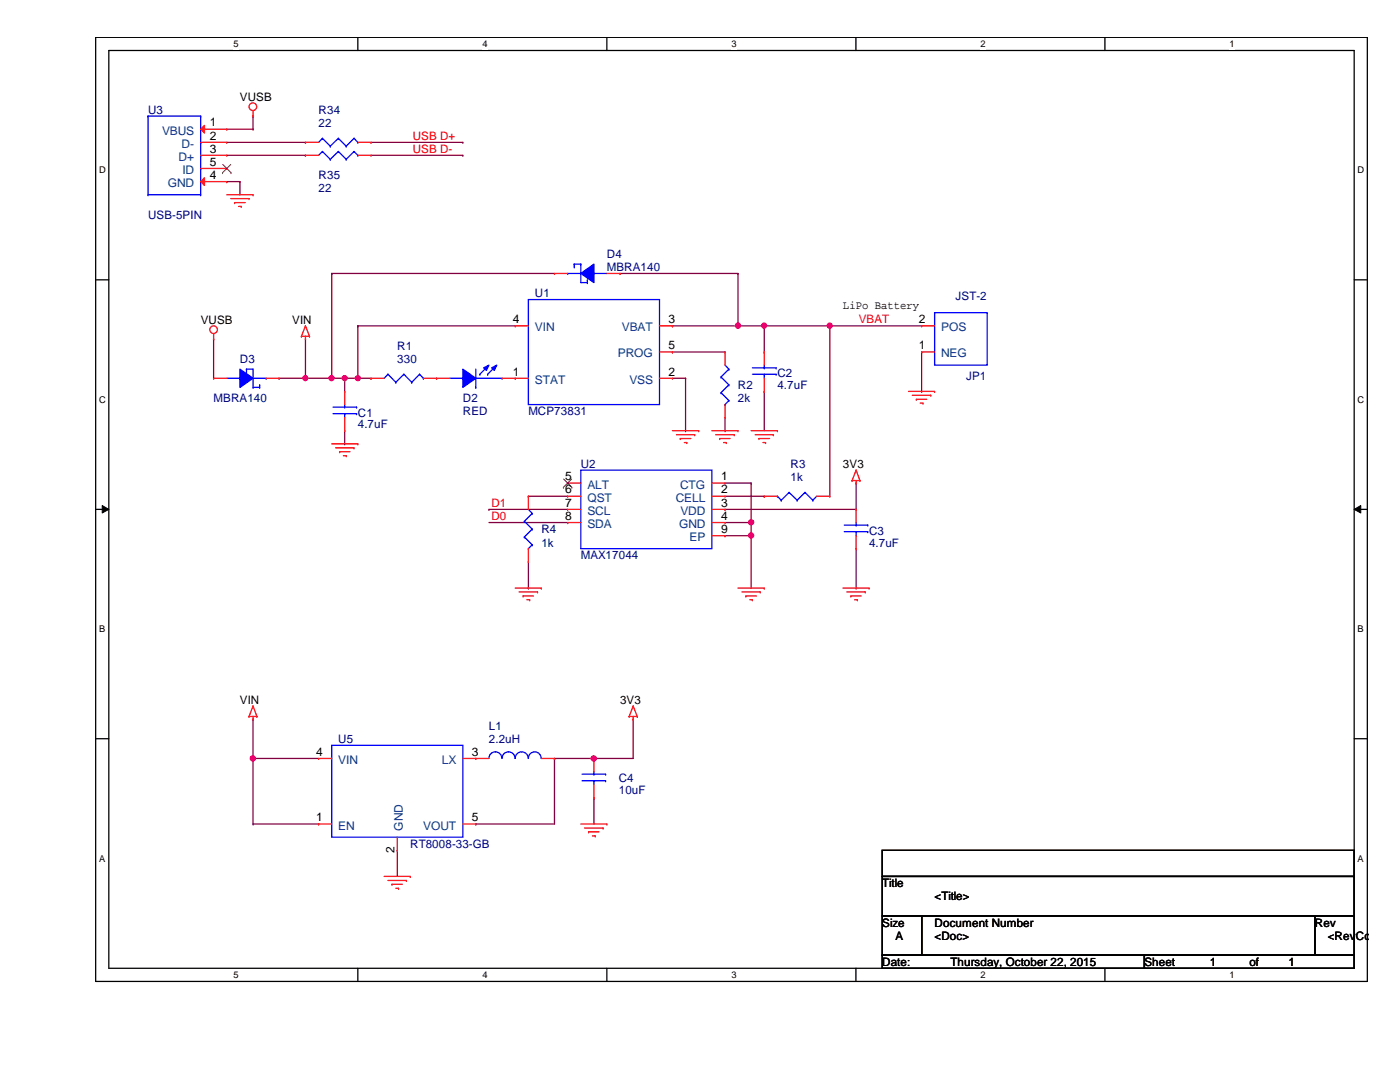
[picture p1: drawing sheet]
<svg xmlns="http://www.w3.org/2000/svg" width="279mm" height="216mm" viewBox="0 0 279 216" stroke-linecap="round" stroke-linejoin="round" font-family="sans-serif">
<path d="M19.1 7.5h253.8v188.3h-253.8zM21.7 10.1h248.6v183.1h-248.6z" fill="none" stroke="#000" stroke-width=".25"/>
<g fill="#fff">
<path d="M46.6 7.7h1v2.1h-1z"/>
<path d="M46.6 193.5h1v2.1h-1z"/>
</g>
<path d="M71.4 7.5v2.6M71.4 193.2v2.6" fill="none" stroke="#000" stroke-width=".25"/>
<g fill="#fff">
<path d="M96.3 7.7h1v2.1h-1z"/>
<path d="M96.3 193.5h1v2.1h-1z"/>
</g>
<path d="M121.1 7.5v2.6M121.1 193.2v2.6" fill="none" stroke="#000" stroke-width=".25"/>
<g fill="#fff">
<path d="M146 7.7h1v2.1h-1z"/>
<path d="M146 193.5h1v2.1h-1z"/>
</g>
<path d="M170.8 7.5v2.6M170.8 193.2v2.6" fill="none" stroke="#000" stroke-width=".25"/>
<g fill="#fff">
<path d="M195.7 7.7h1v2.1h-1z"/>
<path d="M195.7 193.5h1v2.1h-1z"/>
</g>
<path d="M220.5 7.5v2.6M220.5 193.2v2.6" fill="none" stroke="#000" stroke-width=".25"/>
<g fill="#fff">
<path d="M245.4 7.7h1v2.1h-1z"/>
<path d="M245.4 193.5h1v2.1h-1z"/>
<path d="M19.8 32.9h1.3v2.1h-1.3z"/>
<path d="M270.9 32.9h1.3v2.1h-1.3z"/>
<path d="M19.8 78.7h1.3v2.1h-1.3z"/>
<path d="M270.9 78.7h1.3v2.1h-1.3z"/>
</g>
<path d="M19.1 55.8h2.6M270.3 55.8h2.6" fill="none" stroke="#000" stroke-width=".25"/>
<g fill="#fff">
<path d="M19.8 124.5h1.2v2.1h-1.2z"/>
<path d="M270.9 124.5h1.3v2.1h-1.3z"/>
</g>
<path d="M19.1 101.6h2.6M270.3 101.6h2.6" fill="none" stroke="#000" stroke-width=".25"/>
<path d="M20.4 100.9l1.3 .7-1.3 .8zM270.3 101.6l1.3-.7v1.5z" fill="#000"/>
<path d="M20.4 100.9l1.3 .7-1.3 .8zM270.3 101.6l1.3-.7v1.5z" fill="none" stroke="#000" stroke-width=".2"/>
<g fill="#fff">
<path d="M19.8 170.3h1.2v2h-1.2z"/>
<path d="M270.9 170.3h1.3v2h-1.3z"/>
</g>
<path d="M19.1 147.4h2.6M270.3 147.4h2.6" fill="none" stroke="#000" stroke-width=".25"/>
<path d="M55.7 75.5h.1M55.7 75.5h5.3M68.8 75.5h.1M68.8 75.5h2.6M68.8 75.5v2.6" fill="none" stroke="#800040" stroke-width=".25"/>
<circle cx="68.8" cy="75.5" r=".5" fill="#f0f"/>
<circle cx="68.8" cy="75.5" r=".5" fill="none" stroke="#f0f" stroke-width=".25"/>
<path d="M71.4 65h.1M71.4 65v10.5h2.6M74 75.5h.1" fill="none" stroke="#800040" stroke-width=".25"/>
<circle cx="71.4" cy="75.5" r=".5" fill="#f0f"/>
<circle cx="71.4" cy="75.5" r=".5" fill="none" stroke="#f0f" stroke-width=".25"/>
<path d="M66.2 54.6h.1M66.2 54.6h44.5M66.2 54.6v20.9M71.4 65h.1M71.4 65h31.4" fill="none" stroke="#800040" stroke-width=".25"/>
<circle cx="66.2" cy="75.5" r=".5" fill="#f0f"/>
<circle cx="66.2" cy="75.5" r=".5" fill="none" stroke="#f0f" stroke-width=".25"/>
<path d="M123.7 54.6h.1M123.7 54.6h23.6M147.3 54.6h.1M147.3 54.6v10.4M66.2 75.5h.1M66.2 75.5h2.6M134.2 65h.1M134.2 65h18.3M147.3 65h.1" fill="none" stroke="#800040" stroke-width=".25"/>
<circle cx="152.5" cy="65" r=".5" fill="#f0f"/>
<circle cx="152.5" cy="65" r=".5" fill="none" stroke="#f0f" stroke-width=".25"/>
<circle cx="147.3" cy="65" r=".51" fill="#f0f"/>
<circle cx="147.3" cy="65" r=".51" fill="none" stroke="#f0f" stroke-width=".25"/>
<g fill="none" stroke="#800040" stroke-width=".25">
<path d="M61 75.5h.1M61 67.6v7.9M134.2 70.2h.1M134.2 70.2h10.5M134.2 75.5h2.6M136.8 75.5h.1M136.8 75.5v10.4M152.5 78.1h.1M152.5 70.2h.1M152.5 78.1v7.8M165.6 65h.1M165.6 65h-13.1v5.2"/>
<path d="M136.8 85.9h.1"/>
</g>
<circle cx="60.9" cy="75.5" r=".49" fill="#f0f"/>
<circle cx="60.9" cy="75.5" r=".49" fill="none" stroke="#f0f" stroke-width=".25"/>
<path d="M61 75.5h5.2M66.2 75.5h.1M165.6 65h.1M165.6 65v34" fill="none" stroke="#800040" stroke-width=".25"/>
<circle cx="165.6" cy="65" r=".5" fill="#f0f"/>
<circle cx="165.6" cy="65" r=".5" fill="none" stroke="#f0f" stroke-width=".25"/>
<g fill="none" stroke="#800040" stroke-width=".25">
<path d="M165.6 65h.1M165.6 65h18.3M144.7 96.4h5.2M149.9 96.4h.1M149.9 96.4v7.9M170.9 96.4h.1M170.9 96.4v5.2h-26.2M144.7 101.6h.1M144.7 106.9h.1M144.7 106.9h5.2M149.9 104.3h.1M170.9 117.3h.1"/>
<path d="M170.9 109.5v7.8"/>
</g>
<circle cx="149.9" cy="106.8" r=".51" fill="#f0f"/>
<circle cx="149.9" cy="106.8" r=".51" fill="none" stroke="#f0f" stroke-width=".25"/>
<path d="M144.7 104.3h5.2M149.9 104.3h.1" fill="none" stroke="#800040" stroke-width=".25"/>
<circle cx="149.9" cy="104.2" r=".51" fill="#f0f"/>
<circle cx="149.9" cy="104.2" r=".51" fill="none" stroke="#f0f" stroke-width=".25"/>
<g fill="none" stroke="#800040" stroke-width=".25">
<path d="M42.6 67.6h.1M42.6 67.6v7.9M68.8 88.6h.1M68.8 85.9v2.7M105.5 99h.1M105.5 99h7.8M144.7 85.9h.1M144.7 99h7.8M144.7 83.3v2.6M152.5 99h.1M97.6 101.6h.1M97.6 104.3h15.7"/>
<path d="M97.6 101.6h15.7M105.5 117.3h.1M105.5 112.1v5.2M113.3 104.3h.1M149.9 106.9h.1M149.9 104.3v13M50.5 143.5h.1M50.5 143.5v7.8"/>
</g>
<circle cx="50.5" cy="151.3" r=".51" fill="#f0f"/>
<circle cx="50.5" cy="151.3" r=".51" fill="none" stroke="#f0f" stroke-width=".25"/>
<path d="M50.5 151.3h.1M50.5 151.3h13.1M50.5 151.3v13.1M110.7 151.3h.1M110.7 151.3h7.8M110.7 151.3v13.1h-15.7M79.3 169.7h.1M79.3 169.7v5.2M95 164.4h.1" fill="none" stroke="#800040" stroke-width=".25"/>
<circle cx="118.5" cy="151.3" r=".51" fill="#f0f"/>
<circle cx="118.5" cy="151.3" r=".51" fill="none" stroke="#f0f" stroke-width=".25"/>
<g fill="none" stroke="#800040" stroke-width=".25">
<path d="M45.3 36.2h.1M45.3 25.8h5.2M45.3 36.2h2.6M45.3 28.4h15.7M45.3 31h15.7M47.9 36.2h.1M47.9 36.2v2.7M50.5 23.2h.1M50.5 25.8h.1M50.5 23.2v2.6M61 28.4h.1M61 31h.1"/>
<path d="M74 28.4h18.4M74 31h18.4M92.4 28.4h.1M92.4 31h.1M183.9 78.1h.1M183.9 70.2v7.9M118.5 151.3h.1M118.5 159.2h.1M118.5 159.2v5.2M126.4 143.5h.1M126.4 143.5v7.8h-7.9M50.5 164.4h.1"/>
<path d="M50.5 164.4h13.1"/>
</g>
<g fill="none" stroke="#f00" stroke-width=".25">
<path d="M45.3 38.9h5.2M46.1 39.6h3.6M49.7 39.6h.1M50.5 23.2h.1M50.5 38.9h.1M50.5 22.1v1.1M46.8 40.4h.1M46.8 40.4h2.1M47.6 41.2h.5M48.1 41.2h.1M42.6 67.6h.1M42.6 66.6v1"/>
<path d="M60.2 67.1h.1M60.2 67.1h1.6M61 67.6h.1M61 65h.1M61 67.1v.5M61 65l-.8 2.1M61 65l.8 2.1M61.8 67.1h.1M181.3 78.1h5.2M182.1 78.9h3.7M182.9 79.7h.1M182.9 79.7h2.1"/>
<path d="M183.9 70.2h.1M183.9 65h.1M183.9 70.2h2.6M183.9 65h2.6M185.8 78.9h.1M186.5 78.1h.1M66.2 88.6h5.2M67 89.4h3.7M67.8 90.1h.1M67.8 90.1h2.1M68.5 90.9h.6M69.1 90.9h.1"/>
<path d="M70.7 89.4h.1M71.4 88.6h.1M113.3 96.4h.1M113.3 99h.1M113.3 99h2.6M113.3 96.4h2.6M134.2 85.9h5.2M135 86.7h3.6M135.8 87.5h.1M135.8 87.5h2.1M136.6 88.3h.5M137.1 88.3h.1"/>
<path d="M138.6 86.7h.1M139.4 85.9h.1M142.1 85.9h5.2M142.1 99h2.6M142.1 96.4h2.6M142.8 86.7h3.7M143.6 87.5h.1M143.6 87.5h2.1M144.4 88.3h.5M144.7 96.4h.1M144.7 99h.1M144.9 88.3h.1"/>
<path d="M146.5 86.7h.1M147.3 85.9h.1M149.9 85.9h5.3M150.7 86.7h3.6M151.5 87.5h.1M151.5 87.5h2.1M152.3 88.3h.5M152.5 99h.1M152.5 99h2.7M152.8 88.3h.1M154.3 86.7h.1M155.2 85.9h.1"/>
<path d="M163 99h2.6M165.6 99h.1M170.1 95.9h.1M170.1 95.9h1.5M170.9 96.4h.1M170.9 93.8h.1M170.9 95.9v.5M170.9 93.8l-.8 2.1M170.9 93.8l.7 2.1M171.6 95.9h.1M183.6 80.4h.6M184.2 80.4h.1"/>
<path d="M102.8 117.3h5.2M103.6 118.1h3.7M104.4 118.9h.1M104.4 118.9h2.1M105.2 119.7h.5M105.7 119.7h.1M107.3 118.1h.1M108 117.3h.1M113.3 101.6h.1M113.3 104.3h.1M113.3 101.6h2.6M113.3 104.3h2.6"/>
<path d="M142.1 101.6h2.6M142.1 104.3h2.6M142.1 106.9h2.6M144.7 101.6h.1M144.7 104.3h.1M144.7 106.9h.1M147.3 117.3h5.2M148.1 118.1h3.6M148.8 118.9h.1M148.8 118.9h2.2M149.6 119.7h.6M150.2 119.7h.1"/>
<path d="M151.7 118.1h.1M152.5 117.3h.1M168.2 117.3h5.2M169 118.1h3.7M169.8 118.9h.1M169.8 118.9h2.1M170.6 119.7h.5M171.1 119.7h.1M172.7 118.1h.1M173.4 117.3h.1M49.7 143h.1M49.7 143h1.6"/>
<path d="M50.5 143.5h.1M50.5 140.9h.1M50.5 143v.5M50.5 140.9l-.8 2.1M50.5 140.9l.8 2.1M51.3 143h.1M125.6 143h.1M125.6 143h1.6M126.4 143.5h.1M126.4 140.9h.1M126.4 143v.5M126.4 140.9l-.8 2.1"/>
<path d="M126.4 140.9l.8 2.1M127.2 143h.1M76.7 174.9h5.2M77.4 175.7h3.7M78.2 176.4h.1M78.2 176.4h2.1M79 177.2h.5M79.5 177.2h.1M81.1 175.7h.1M81.9 174.9h.1M115.9 164.4h5.2M116.7 165.2h3.7"/>
<path d="M117.5 166h.1M117.5 166h2M118.2 166.8h.6M118.8 166.8h.1M120.4 165.2h.1M121.1 164.4h.1"/>
<circle cx="50.5" cy="21.3" r=".76"/>
<circle cx="42.6" cy="65.8" r=".76"/>
</g>
<path d="M176.1 169.7h94.2v5.2h-94.2zM176.1 174.9h94.2v7.9h-94.2zM176.1 182.8h7.8v7.8h-7.8zM176.1 190.6h52.3v2.6h-52.3zM183.9 182.8h78.5v7.8h-78.5zM228.4 190.6h41.9v2.6h-41.9zM262.4 182.8h7.9v7.8h-7.9z" fill="none" stroke="#000" stroke-width=".25"/>
<g fill="none" stroke="#00f" stroke-width=".25">
<path d="M45.3 75.5h2.6M47.9 75.5h.1M49.2 73.7h.1M49.2 73.7h1.3v3.6M50.5 77.3h.1M50.5 75.5h2.6M50.5 77.3h1.3M51.8 77.3h.1M53.1 75.5h.1M186.5 62.4h10.5v10.5h-10.5zM115.9 93.8h26.2v15.7h-26.2zM155.2 99h.1"/>
<path d="M155.2 99l.7 .8M155.9 99.8h.1M157.5 98.3h.1M157.5 98.3l1.6 1.5M157.5 98.3l-1.6 1.5M159.1 99.8h.1M160.7 98.3h.1M160.7 98.3l1.5 1.5M160.7 98.3l-1.6 1.5M162.2 99.8h.1M163 99l-.8 .8"/>
</g>
<path d="M112.4 97.2h.1M112.5 95.6l1.6 1.6M114.1 95.6l-1.7 1.6M114.1 97.2h.1" fill="none" stroke="#804000" stroke-width=".2"/>
<path d="M47.9 73.7l2.6 1.8-2.6 1.8z" fill-rule="evenodd" fill="#00f"/>
<g fill="none" stroke="#00f" stroke-width=".25">
<path d="M113.3 54.6h.1M113.3 54.6h2.6M114.6 52.7h.1M114.6 52.7h1.3M115.9 52.7h.1M115.9 52.7v3.7h1.3M117.2 56.4h.1M118.5 54.6h.1M118.5 54.6h2.6M47.9 73.7l2.6 1.8-2.6 1.8zM49.2 74.2h.1M49.2 73.7v.5"/>
<path d="M51.8 76.8h.1M51.8 76.8v.5M150.2 74.7h4.7M150.2 73.4h4.7M152.5 73.4h.1M152.5 74.7h.1M152.5 72.9v.5M152.5 74.7v.8M154.9 74.7h.1M154.9 73.4h.1M104.6 104h.1M104.6 107.1h.1"/>
<path d="M104.6 104l1.6 1.6M104.6 107.1l1.6 1.6M105.5 109.5h.1M105.5 101.6l.7 .8M106.2 102.4h.1M106.2 105.6h.1M106.2 108.7h.1M106.2 102.4l-1.6 1.6M106.2 105.6l-1.6 1.5M106.2 108.7l-.7 .8"/>
</g>
<path d="M42.6 75.5h.1M42.6 75.5h2.7M53.1 75.5h2.6M55.7 75.5h.1M152.5 70.2h.1M152.5 78.1h.1M152.5 70.2v2.7M152.5 75.5v2.6M105.5 99h.1M105.5 99v2.6M105.5 112.1h.1M105.5 109.5v2.6" fill="none" stroke="#f00" stroke-width=".25"/>
<path d="M115.9 54.6l2.6-1.9v3.7z" fill-rule="evenodd" fill="#00f"/>
<g fill="none" stroke="#00f" stroke-width=".25">
<path d="M114.6 53.3h.1M114.6 52.7v.6M115.9 54.6l2.6-1.9v3.7zM117.2 55.9h.1M117.2 55.9v.5M89.7 75.5h2.7M92.4 75.5h.1M95 77.3h.1M95 73.7v3.6M95 75.5h5.2M100.2 75.5h.1M143.9 75.2h.1"/>
<path d="M143.9 78.4h.1M143.9 75.2l1.6 1.6M143.9 78.4l1.6 1.5M144.7 72.9l.8 .8M145.5 73.7h.1M145.5 76.8h.1M145.5 79.9h.1M145.5 73.7l-1.6 1.5M145.5 76.8l-1.6 1.6M145.5 79.9l-.8 .8M144.7 80.7h.1"/>
</g>
<path d="M110.7 54.6h.1M110.7 54.6h2.6M121.1 54.6h2.6M123.7 54.6h.1M144.7 70.2h.1M144.7 70.2v2.7M144.7 83.3h.1M144.7 80.7v2.6" fill="none" stroke="#f00" stroke-width=".25"/>
<path d="M92.4 73.7l2.6 1.8-2.6 1.8z" fill-rule="evenodd" fill="#00f"/>
<path d="M92.4 73.7l2.6 1.8-2.6 1.8z" fill="none" stroke="#00f" stroke-width=".25"/>
<path d="M98.1 73.4l1-.5-.5 1z" fill-rule="evenodd" fill="#00f"/>
<path d="M98.1 73.4l1-.5-.5 1z" fill="none" stroke="#00f" stroke-width=".25"/>
<path d="M96.5 73.4l1.1-.5-.5 1z" fill-rule="evenodd" fill="#00f"/>
<g fill="none" stroke="#00f" stroke-width=".25">
<path d="M29.5 38.9h.1M29.5 23.2h.1M29.5 38.9h10.5M29.5 23.2v15.7M29.5 23.2h10.5M40 38.9h.1M40 23.2h.1M40 25.8h.1M40 28.4h.1M40 31h.1M40 36.2h.1M40 33.6h.1"/>
<path d="M40 23.2v15.7M95.8 74.7h.1M96.5 73.4l1.1-.5-.5 1zM97.3 74.7h.1M97.3 73.1l-1.5 1.6M98.9 73.1l-1.6 1.6M66.5 82.5h4.7M66.5 81.2h4.7M68.8 81.2h.1M68.8 82.5h.1M68.8 80.7v.5M68.8 82.5v.8"/>
<path d="M71.2 82.5h.1M71.2 81.2h.1M97.6 151.3a1.29 1.29 0 0 1 1.3-1.3 1.29 1.29 0 0 1 1.3 1.3 1.31 1.31 0 0 1 1.3-1.3 1.31 1.31 0 0 1 1.3 1.3M102.8 151.3a1.29 1.29 0 0 1 1.3-1.3 1.29 1.29 0 0 1 1.3 1.3M105.5 151.3a1.27 1.27 0 0 1 1.2-1.3 1.27 1.27 0 0 1 1.3 1.3M116.2 155.8h4.7M116.2 154.5h4.7M118.5 154.5h.1M118.5 155.8h.1M118.5 154v.5M118.5 155.8v.8M120.9 155.8h.1"/>
<path d="M120.9 154.5h.1"/>
</g>
<g fill="none" stroke="#f00" stroke-width=".25">
<path d="M68.8 78.1h.1M68.8 78.1v2.6M87.1 75.5h.1M87.1 75.5h2.6M100.2 75.5h2.6M102.8 75.5h.1M68.8 85.9h.1M68.8 83.3v2.6M95 151.3h.1M95 151.3h2.6M108 151.3h2.7M110.7 151.3h.1"/>
<path d="M118.5 151.3h.1M118.5 159.2h.1M118.5 151.3v2.7M118.5 156.6v2.6"/>
</g>
<path d="M40 25.8l.8-.8v1.5z" fill="#f00"/>
<path d="M40 25.8l.8-.8v1.5zM40 25.8h5.3M40 28.4h5.3M40 31h5.3M45.3 25.8h.1M45.3 28.4h.1M45.3 31h.1" fill="none" stroke="#f00" stroke-width=".25"/>
<path d="M40 36.2l.8-.7v1.5z" fill="#f00"/>
<g fill="none" stroke="#f00" stroke-width=".25">
<path d="M40 36.2l.8-.7v1.5zM40 36.2h5.3M40 33.6h5.3M45.3 36.2h.1M45.3 33.6h.1M61 28.4h.1M61 31h.1M61 28.4h2.6M61 31h2.6M71.4 28.4h2.6M71.4 31h2.6M74 28.4h.1"/>
<path d="M74 31h.1M74 75.5h.1M74 75.5h2.7M84.5 75.5h2.6M87.1 75.5h.1M102.8 75.5h.1M102.8 65h.1M102.8 75.5h2.7M102.8 65h2.7M131.6 75.5h2.6M131.6 65h2.6M131.6 70.2h2.6"/>
<path d="M134.2 75.5h.1M134.2 65h.1M134.2 70.2h.1M170.9 101.6h.1M170.9 109.5h.1M170.9 101.6v2.7M170.9 106.9v2.6M63.6 151.3h.1M63.6 151.3h2.6M92.4 151.3h2.6M95 151.3h.1M63.6 164.4h.1"/>
<path d="M63.6 164.4h2.6M79.3 169.7h.1M79.3 167v2.7M92.4 164.4h2.6M95 164.4h.1"/>
</g>
<path d="M44.4 34.5h.1M44.5 32.8l1.6 1.7M46.1 32.8l-1.7 1.7M46.1 34.5h.1" fill="none" stroke="#804000" stroke-width=".2"/>
<g fill="none" stroke="#00f" stroke-width=".25">
<path d="M64.3 27.6h.1M64.3 30.2h.1M64.3 27.6l-.7 .8M64.3 27.6l1.6 1.6M64.3 30.2l-.7 .8M64.3 30.2l1.6 1.6M65.9 29.2h.1M65.9 31.8h.1M67.5 27.6h.1M67.5 30.2h.1M67.5 27.6l-1.6 1.6M67.5 27.6l1.6 1.6"/>
<path d="M67.5 30.2l-1.6 1.6M67.5 30.2l1.6 1.6M69.1 29.2h.1M69.1 31.8h.1M70.7 27.6h.1M70.7 30.2h.1M70.7 27.6l-1.6 1.6M70.7 27.6l.7 .8M70.7 30.2l-1.6 1.6M70.7 30.2l.7 .8M71.4 28.4h.1M71.4 31h.1"/>
<path d="M105.5 59.8h26.1v20.9h-26.1zM77.4 74.7h.1M77.4 74.7l-.7 .8M77.4 74.7l1.6 1.6M79 76.3h.1M80.6 74.7h.1M80.6 74.7l-1.6 1.6M80.6 74.7l1.6 1.6M82.2 76.3h.1M83.7 74.7h.1M83.7 74.7l-1.5 1.6M83.7 74.7l.8 .8"/>
<path d="M84.5 75.5h.1M168.5 106.1h4.7M168.5 104.8h4.7M170.9 104.8h.1M170.9 106.1h.1M170.9 104.3v.5M170.9 106.1v.8M173.2 106.1h.1M173.2 104.8h.1M66.2 148.7h26.2v18.3h-26.2z"/>
</g>
<circle cx="68.8" cy="75.5" r=".5" fill="#f0f"/>
<circle cx="68.8" cy="75.5" r=".5" fill="none" stroke="#f0f" stroke-width=".25"/>
<circle cx="71.4" cy="75.5" r=".5" fill="#f0f"/>
<circle cx="71.4" cy="75.5" r=".5" fill="none" stroke="#f0f" stroke-width=".25"/>
<circle cx="66.2" cy="75.5" r=".5" fill="#f0f"/>
<circle cx="66.2" cy="75.5" r=".5" fill="none" stroke="#f0f" stroke-width=".25"/>
<circle cx="152.5" cy="65" r=".5" fill="#f0f"/>
<circle cx="152.5" cy="65" r=".5" fill="none" stroke="#f0f" stroke-width=".25"/>
<circle cx="147.3" cy="65" r=".51" fill="#f0f"/>
<circle cx="147.3" cy="65" r=".51" fill="none" stroke="#f0f" stroke-width=".25"/>
<circle cx="60.9" cy="75.5" r=".49" fill="#f0f"/>
<circle cx="60.9" cy="75.5" r=".49" fill="none" stroke="#f0f" stroke-width=".25"/>
<circle cx="165.6" cy="65" r=".5" fill="#f0f"/>
<circle cx="165.6" cy="65" r=".5" fill="none" stroke="#f0f" stroke-width=".25"/>
<circle cx="149.9" cy="106.8" r=".51" fill="#f0f"/>
<circle cx="149.9" cy="106.8" r=".51" fill="none" stroke="#f0f" stroke-width=".25"/>
<circle cx="149.9" cy="104.2" r=".51" fill="#f0f"/>
<circle cx="149.9" cy="104.2" r=".51" fill="none" stroke="#f0f" stroke-width=".25"/>
<circle cx="50.5" cy="151.3" r=".51" fill="#f0f"/>
<circle cx="50.5" cy="151.3" r=".51" fill="none" stroke="#f0f" stroke-width=".25"/>
<circle cx="118.5" cy="151.3" r=".51" fill="#f0f"/>
<circle cx="118.5" cy="151.3" r=".51" fill="none" stroke="#f0f" stroke-width=".25"/>
<g font-size="2.4" fill="#004080">
<text x="32.3" y="26.9">VBUS</text>
<text x="36.2" y="29.5">D-</text>
<text x="35.6" y="32.1">D+</text>
<text x="36.4" y="34.7">ID</text>
<text x="33.5" y="37.3">GND</text>
<text x="106.8" y="66.1">VIN</text>
<text x="123.3" y="71.3">PROG</text>
<text x="124.1" y="66.1">VBAT</text>
<text x="187.8" y="71.3">NEG</text>
<text x="187.8" y="66.1">POS</text>
<text x="106.8" y="76.6">STAT</text>
<text x="125.6" y="76.6">VSS</text>
<text x="117.2" y="97.5">ALT</text>
<text x="117.2" y="100.1">QST</text>
<text x="134.9" y="100.1">CELL</text>
<text x="135.7" y="97.5">CTG</text>
<text x="117.2" y="102.7">SCL</text>
<text x="117.2" y="105.4">SDA</text>
<text x="135.5" y="105.4">GND</text>
<text x="135.8" y="102.7">VDD</text>
<text x="137.6" y="108">EP</text>
<text x="67.5" y="152.4">VIN</text>
<text x="88.2" y="152.4">LX</text>
<text x="67.5" y="165.5">EN</text>
<text x="80.4" y="165.7" transform="rotate(-90 80.4 165.7)">GND</text>
<text x="84.5" y="165.5">VOUT</text>
</g>
<g font-size="2.4">
<text x="41.9" y="25.2">1</text>
<text x="41.9" y="27.9">2</text>
<text x="41.9" y="30.4">3</text>
<text x="41.9" y="35.7">4</text>
<text x="41.9" y="33.1">5</text>
<text x="102.3" y="64.5">4</text>
<text x="133.4" y="64.5">3</text>
<text x="183.4" y="64.5">2</text>
<text x="133.4" y="69.7">5</text>
<text x="183.4" y="69.7">1</text>
<text x="102.3" y="74.9">1</text>
<text x="133.4" y="74.9">2</text>
<text x="112.8" y="95.8">5</text>
<text x="143.9" y="95.8">1</text>
<text x="112.8" y="98.5">6</text>
<text x="112.8" y="101.1">7</text>
<text x="143.9" y="98.5">2</text>
<text x="143.9" y="101.1">3</text>
<text x="112.8" y="103.7">8</text>
<text x="143.9" y="103.7">4</text>
<text x="143.9" y="106.3">9</text>
<text x="63.1" y="150.8">4</text>
<text x="94.2" y="150.8">3</text>
<text x="63.1" y="163.9">1</text>
<text x="94.2" y="163.9">5</text>
<text x="78.7" y="170.2" transform="rotate(-90 78.7 170.2)">2</text>
</g>
<g font-size="2.3" fill="#000080">
<text x="29.5" y="22.7">U3</text>
<text x="63.6" y="22.7">R34</text>
<text x="63.6" y="25.3">22</text>
<text x="63.6" y="35.8">R35</text>
<text x="63.6" y="38.4">22</text>
<text x="29.5" y="43.6">USB-5PIN</text>
<text x="121.1" y="51.5">D4</text>
<text x="106.8" y="59.3">U1</text>
<text x="121.1" y="54.1">MBRA140</text>
<text x="190.7" y="59.9">JST-2</text>
<text x="79.3" y="69.8">R1</text>
<text x="47.9" y="72.4">D3</text>
<text x="79.3" y="72.4">330</text>
<text x="147.3" y="77.6">R2</text>
<text x="155.2" y="75.3">C2</text>
<text x="155.2" y="77.6">4.7uF</text>
<text x="192.8" y="75.8">JP1</text>
<text x="42.6" y="80.3">MBRA140</text>
<text x="71.4" y="83.1">C1</text>
<text x="92.4" y="80.3">D2</text>
<text x="92.4" y="82.9">RED</text>
<text x="105.5" y="82.9">MCP73831</text>
<text x="147.3" y="80.3">2k</text>
<text x="71.4" y="85.5">4.7uF</text>
<text x="115.9" y="93.3">U2</text>
<text x="157.8" y="93.3">R3</text>
<text x="157.8" y="96">1k</text>
<text x="108" y="106.4">R4</text>
<text x="173.4" y="106.7">C3</text>
<text x="108" y="109.1">1k</text>
<text x="115.9" y="111.6">MAX17044</text>
<text x="173.4" y="109.1">4.7uF</text>
<text x="67.5" y="148.3">U5</text>
<text x="97.6" y="145.7">L1</text>
<text x="97.6" y="148.3">2.2uH</text>
<text x="123.5" y="156.1">C4</text>
<text x="123.5" y="158.5">10uF</text>
<text x="81.9" y="169.2">RT8008-33-GB</text>
</g>
<g font-size="2.3">
<text x="47.9" y="20.1">VUSB</text>
<text x="40" y="64.6">VUSB</text>
<text x="58.3" y="64.6">VIN</text>
<text x="168.2" y="61.7">LiPo Battery</text>
<text x="168.2" y="93.3">3V3</text>
<text x="47.9" y="140.4">VIN</text>
<text x="123.7" y="140.4">3V3</text>
<text x="176.1" y="177">Title</text>
<text x="186.5" y="179.7">&lt;Title&gt;</text>
<text x="176.1" y="184.9">Size</text>
<text x="186.5" y="184.9">Document Number</text>
<text x="262.4" y="184.9">Rev</text>
<text x="178.7" y="187.5">A</text>
<text x="186.5" y="187.5">&lt;Doc&gt;</text>
<text x="265" y="187.5">&lt;RevCo</text>
<text x="176.1" y="192.7">Date:</text>
<text x="189.7" y="192.7">Thursday, October 22, 2015</text>
<text x="228.4" y="192.7">Sheet</text>
<text x="241.5" y="192.7">1</text>
<text x="249.3" y="192.7">of</text>
<text x="257.2" y="192.7">1</text>
</g>
<g font-size="2.3" fill="#f00">
<text x="82.4" y="27.9">USB D+</text>
<text x="82.4" y="30.5">USB D-</text>
<text x="171.4" y="64.5">VBAT</text>
<text x="98.1" y="101.1">D1</text>
<text x="98.1" y="103.8">D0</text>
</g>
<g font-size="1.9">
<text x="46.6" y="9.4">5</text>
<text x="96.3" y="9.4">4</text>
<text x="146" y="9.4">3</text>
<text x="195.7" y="9.4">2</text>
<text x="245.4" y="9.4">1</text>
<text x="19.8" y="34.6">D</text>
<text x="270.9" y="34.6">D</text>
<text x="19.8" y="80.3">C</text>
<text x="270.9" y="80.3">C</text>
<text x="19.8" y="126.2">B</text>
<text x="270.9" y="126.2">B</text>
<text x="19.8" y="171.9">A</text>
<text x="270.9" y="171.9">A</text>
<text x="46.6" y="195.2">5</text>
<text x="96.3" y="195.2">4</text>
<text x="146" y="195.2">3</text>
<text x="195.7" y="195.2">2</text>
<text x="245.4" y="195.2">1</text>
</g>
</svg>
